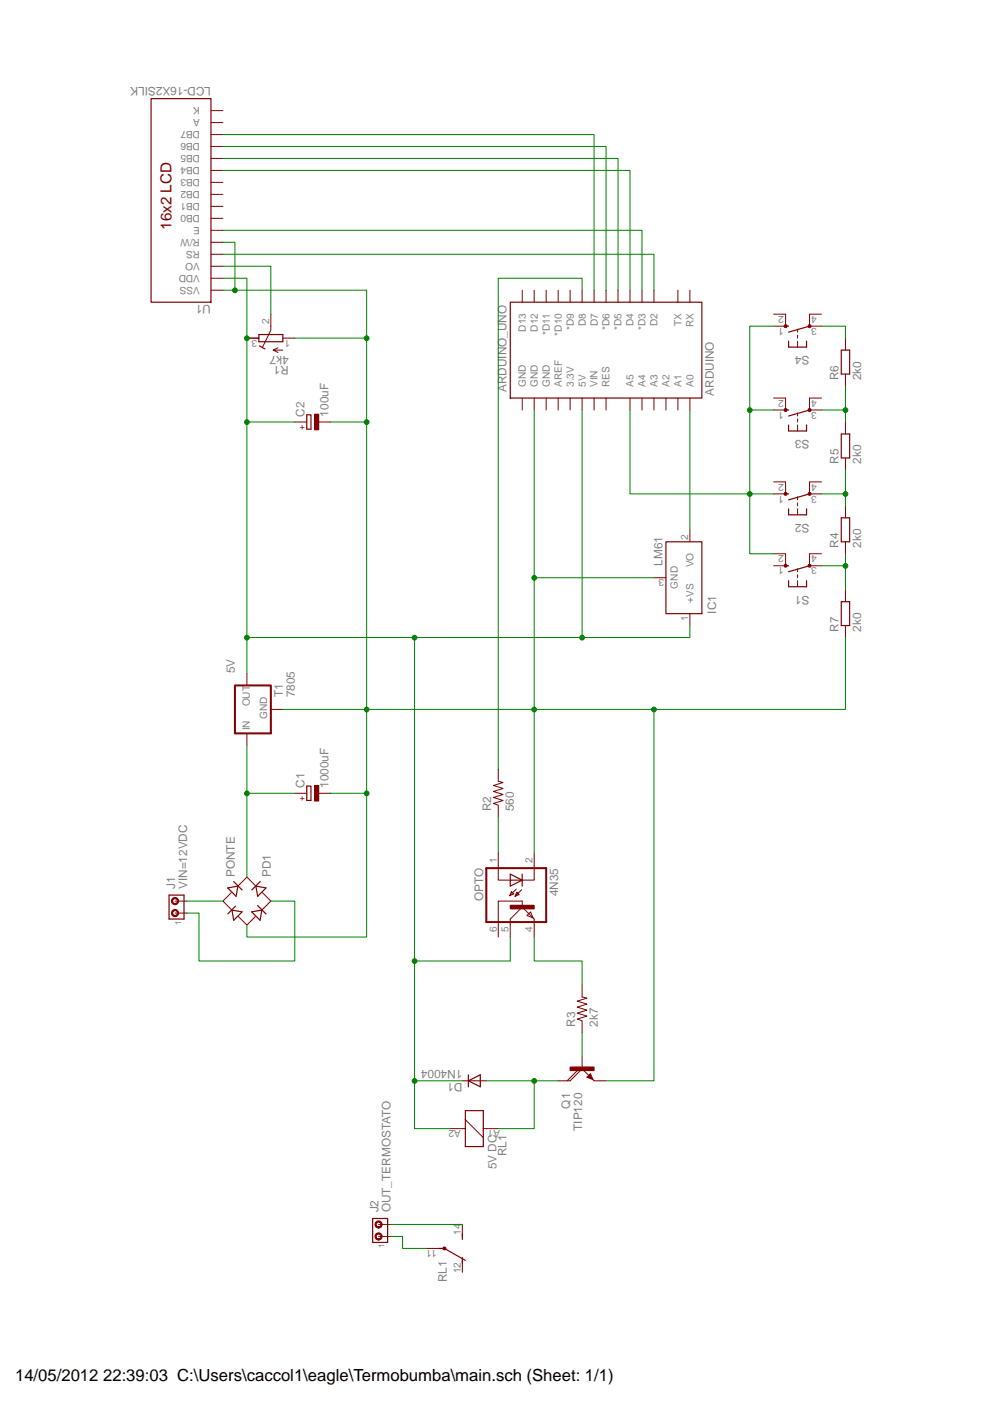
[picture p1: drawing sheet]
<svg xmlns="http://www.w3.org/2000/svg" width="210mm" height="297mm" viewBox="0 0 210 297" stroke-linecap="round" stroke-linejoin="round" font-family="sans-serif">
<path d="M32 20.9h12.7v43.2h-12.7zM108.2 186.6v-1.3l2.6 1.3-2.6 1.3v-1.3h2.6M110.8 185.3v2.6" fill="none" stroke="#800000" stroke-width=".25"/>
<g fill="none" stroke="#800000" stroke-width=".21">
<path d="M44.7 26h2.6M44.7 38.7h2.6M44.7 36.1h2.6M44.7 33.6h2.6M44.7 31.1h2.6M44.7 28.5h2.6M44.7 23.5h2.6M44.7 46.3h2.6M44.7 43.8h2.6M44.7 41.2h2.6M44.7 48.8h2.6M44.7 51.4h2.6"/>
<path d="M44.7 53.9h2.6M44.7 59h2.6M44.7 56.5h2.6M44.7 61.5h2.6M105.7 180.9v5.7h2.5M108.2 196.1v2.6M108.5 189l.5 .5-.9 .4zM109.5 188.5l-1.4 1.4M110.6 188.6l-1.4 1.4 .4-.9 .5 .6-.9 .3M110.8 192.1v-1h-5.1v7.6M113.3 180.9v5.7h-2.5M113.3 196.1v2.6"/>
</g>
<path d="M103.1 184.1h12.7v11.4h-12.7z" fill="none" stroke="#800000" stroke-width=".42"/>
<path d="M108.2 191.9h5.1v.8h-5.1z" fill="#800000"/>
<path d="M52.4 142.8v2.5M52.4 155.5v2.5M57.4 150.4h2.6M62.5 168.2h2.6M67.6 168.2h2.5M49.1 189.3l-1.8 1.8 1.9 1.9M50.5 187.9l1.9-1.9 1.9 1.9M54.2 194.3l-1.8 1.8-1.8-1.8M55.6 189.3l1.8 1.8-1.9 1.9M108.2 191.9h5.1v.8h-5.1zM108.2 196.1v-1.2l2.6-2.6 2.3 2.3-.6-1.3-.7 .8 1.3 .5 .2 .3v1.2" fill="none" stroke="#800000" stroke-width=".21"/>
<path d="M65.1 166.7h.9v3h-.9zM48.3 188.3l2.2-.4-.4 2.1zM49.2 193l2.2 .3-1.8 1.8zM49.6 186.9l1.8 1.8M50 192.1l-1.7 1.7M53.4 193.3l2.1-.3-.3 2.1zM54.3 187.9l2.1 .4-1.7 1.7zM54.6 192l1.8 1.8M55.2 186.9l-1.8 1.8" fill="none" stroke="#800000" stroke-width=".25"/>
<path d="M49.8 145.3h7.6v10.2h-7.6z" fill="none" stroke="#800000" stroke-width=".42"/>
<path d="M66.7 166.5h.9v3.3h-.9z" fill="#800000"/>
<g fill="none" stroke="#800000" stroke-width=".21">
<path d="M54.9 71.7h-2.5M57.4 66.6v3.4l-1.7 3.6M59 73.7l-1 .5M60 74.2h-2l1 .5M60 71.7h2.5M110.8 61.5v2.6M113.3 61.5v2.6M115.8 61.5v2.6M118.4 61.5v2.6M120.9 61.5v2.6M123.5 61.5v2.6M126 61.5v2.6"/>
<path d="M128.5 61.5v2.6M131.1 61.5v2.6M133.6 61.5v2.6M136.2 61.5v2.6M138.7 61.5v2.6M143.8 61.5v2.6M146.3 61.5v2.6M62.5 89.5h2.6M67.6 89.5h2.5M110.8 84.4v2.5M113.3 84.4v2.5M115.8 84.4v2.5"/>
<path d="M118.4 84.4v2.5M120.9 84.4v2.5M123.5 84.4v2.5M126 84.4v2.5M128.5 84.4v2.5M133.6 84.4v2.5M136.2 84.4v2.5M138.7 84.4v2.5M141.2 84.4v2.5M143.8 84.4v2.5M146.3 84.4v2.5M66.7 166.5h.9v3.3h-.9z"/>
<path d="M105.7 163.1v2.6l1 .2-2 .6 2 .7-2 .6 2 .6-2 .7 2 .6-2 .6 1 .4v2.6M123.5 208.8v2.6l1 .2-2.1 .7 2.1 .6-2.1 .6 2.1 .7-2.1 .6 2.1 .6-2.1 .7 1.1 .4v2.5M98.1 229.2h5"/>
</g>
<path d="M54.9 70.9h5.1v1.6h-5.1zM55 73.3l1.2 .7M108.2 64.1h40.7v20.3h-40.7zM65.1 87.9h.9v3.1h-.9zM99.3 227.9v2.5M99.3 229.2l2.6-1.3v2.5z" fill="none" stroke="#800000" stroke-width=".25"/>
<path d="M66.7 87.8h.9v3.3h-.9z" fill="#800000"/>
<path d="M66.7 87.8h.9v3.3h-.9zM118.4 229.2h2.5M123.5 224.1v2.5M126 229.2h2.5" fill="none" stroke="#800000" stroke-width=".21"/>
<path d="M120.9 226.2h5.1v.8h-5.1z" fill="#800000"/>
<path d="M95.5 239.3h3.2M98.7 237.4l3.8 3.8M102.5 239.3h3.2M120.9 226.2h5.1v.8h-5.1zM122.8 226.6l-2.5 2.6M126 229.2l-.2-.3-1.3-.5 .7-.8 .6 1.3-2.3-2.3-2.6 2.6M98.1 259.6v2.5M90.4 264.7h2.6M98.1 267.2v2.6" fill="none" stroke="#800000" stroke-width=".21"/>
<path d="M98.7 235.5h3.8v7.6h-3.8zM125.2 227.9l-.5 .5 .8 .2-.3-.5-.2 .3M94.3 264.7l4.4 2.5M98.1 261.5v1.3M98.1 266.6v1.3" fill="none" stroke="#800000" stroke-width=".25"/>
<circle cx="94.3" cy="264.7" r=".33" fill="#800000"/>
<g fill="none" stroke="#800000" stroke-width=".21">
<path d="M37.1 193.6h2.6M37.1 191.1h2.6"/>
<circle cx="94.3" cy="264.7" r=".33"/>
</g>
<path d="M35.9 189.8h3.1v5.1h-3.1zM93 264.7h1.3" fill="none" stroke="#800000" stroke-width=".25"/>
<path d="M36.6 193a.76 .76 0 0 1 1.2 .3 .76 .76 0 0 1-.7 1.1v-.3a.49 .49 0 0 1-.5-.7 .49 .49 0 0 1 .8-.2 .49 .49 0 0 1-.1 .9h-.2v.3a.77 .77 0 0 1-.7-.6 .77 .77 0 0 1 .2-.8z" fill-rule="evenodd" fill="#800000"/>
<path d="M36.6 193a.76 .76 0 0 1 1.2 .3 .76 .76 0 0 1-.7 1.1v-.3a.49 .49 0 0 1-.5-.7 .49 .49 0 0 1 .8-.2 .49 .49 0 0 1-.1 .9h-.2v.3a.77 .77 0 0 1-.7-.6 .77 .77 0 0 1 .2-.8z" fill="none" stroke="#800000" stroke-width=".21"/>
<path d="M36.6 190.5a.76 .76 0 0 1 1.2 .3 .76 .76 0 0 1-.7 1v-.2a.49 .49 0 0 1-.5-.7 .49 .49 0 0 1 .8-.2 .49 .49 0 0 1-.1 .8l-.2 .1v.2a.77 .77 0 0 1-.7-.5 .77 .77 0 0 1 .2-.8z" fill-rule="evenodd" fill="#800000"/>
<path d="M36.6 190.5a.76 .76 0 0 1 1.2 .3 .76 .76 0 0 1-.7 1v-.2a.49 .49 0 0 1-.5-.7 .49 .49 0 0 1 .8-.2 .49 .49 0 0 1-.1 .8l-.2 .1v.2a.77 .77 0 0 1-.7-.5 .77 .77 0 0 1 .2-.8zM80.3 259.6h2.5M80.3 262.1h2.5" fill="none" stroke="#800000" stroke-width=".21"/>
<path d="M79 258.3h3.2v5.1h-3.2z" fill="none" stroke="#800000" stroke-width=".25"/>
<path d="M79.7 261.6a.76 .76 0 0 1 1.3 .2 .76 .76 0 0 1-.7 1.1v-.2a.51 .51 0 0 1-.4-.8 .51 .51 0 0 1 .8-.1 .51 .51 0 0 1-.2 .8l-.2 .1v.2a.76 .76 0 0 1-.7-.4 .76 .76 0 0 1 .1-.9z" fill-rule="evenodd" fill="#800000"/>
<path d="M79.7 261.6a.76 .76 0 0 1 1.3 .2 .76 .76 0 0 1-.7 1.1v-.2a.51 .51 0 0 1-.4-.8 .51 .51 0 0 1 .8-.1 .51 .51 0 0 1-.2 .8l-.2 .1v.2a.76 .76 0 0 1-.7-.4 .76 .76 0 0 1 .1-.9z" fill="none" stroke="#800000" stroke-width=".21"/>
<path d="M79.7 259.1a.76 .76 0 0 1 1.3 .2 .76 .76 0 0 1-.7 1.1v-.3a.51 .51 0 0 1-.4-.7 .51 .51 0 0 1 .8-.1 .51 .51 0 0 1-.2 .8h-.2v.3a.76 .76 0 0 1-.7-.5 .76 .76 0 0 1 .1-.8z" fill-rule="evenodd" fill="#800000"/>
<path d="M146.3 112.3v2.6M164.1 117.4h2.5v2.6h-2.5M174.2 117.4h-2.5v2.6h2.5M138.7 122.5h2.5M146.3 130.1v2.5M169.2 120.6v.6M169.2 121.9v.6M169.2 123.1v1.3M79.7 259.1a.76 .76 0 0 1 1.3 .2 .76 .76 0 0 1-.7 1.1v-.3a.51 .51 0 0 1-.4-.7 .51 .51 0 0 1 .8-.1 .51 .51 0 0 1-.2 .8h-.2v.3a.76 .76 0 0 1-.7-.5 .76 .76 0 0 1 .1-.8z" fill="none" stroke="#800000" stroke-width=".21"/>
<path d="M141.2 114.9h7.7v15.2h-7.7zM166.6 120h.7M167.3 123.1v1.3h3.8v-1.3" fill="none" stroke="#800000" stroke-width=".25"/>
<circle cx="171.7" cy="119.9" r=".32" fill="#800000"/>
<circle cx="171.7" cy="119.9" r=".32" fill="none" stroke="#800000" stroke-width=".21"/>
<circle cx="166.6" cy="119.9" r=".32" fill="#800000"/>
<g fill="none" stroke="#800000" stroke-width=".21">
<path d="M164.1 102.2h2.5v2.5h-2.5M169.2 105.3v.7M169.2 106.6v.7M169.2 107.9v1.3M174.2 102.2h-2.5v2.5h2.5"/>
<circle cx="166.6" cy="119.9" r=".32"/>
</g>
<path d="M166.6 104.7h.7M167.3 107.9v1.3h3.8v-1.3M171.7 120l-4.4 1.2" fill="none" stroke="#800000" stroke-width=".25"/>
<circle cx="171.7" cy="104.7" r=".32" fill="#800000"/>
<circle cx="171.7" cy="104.7" r=".32" fill="none" stroke="#800000" stroke-width=".21"/>
<circle cx="166.6" cy="104.7" r=".32" fill="#800000"/>
<g fill="none" stroke="#800000" stroke-width=".21">
<path d="M164.1 84.4h2.5v2.5h-2.5M169.2 87.6v.6M169.2 88.8v.7M169.2 90.1v1.3M174.2 84.4h-2.5v2.5h2.5"/>
<circle cx="166.6" cy="104.7" r=".32"/>
</g>
<path d="M166.6 86.9h.7M167.3 90.1v1.3h3.8v-1.3M171.7 104.7l-4.4 1.3" fill="none" stroke="#800000" stroke-width=".25"/>
<circle cx="171.7" cy="86.9" r=".33" fill="#800000"/>
<circle cx="171.7" cy="86.9" r=".33" fill="none" stroke="#800000" stroke-width=".21"/>
<circle cx="166.6" cy="86.9" r=".33" fill="#800000"/>
<g fill="none" stroke="#800000" stroke-width=".21">
<path d="M164.1 66.6h2.5v2.6h-2.5M169.2 69.8v.6M169.2 71.1v.6M169.2 72.3v1.3M174.2 66.6h-2.5v2.6h2.5"/>
<circle cx="166.6" cy="86.9" r=".33"/>
</g>
<path d="M166.6 69.2h.7M167.3 72.3v1.3h3.8v-1.3M171.7 86.9l-4.4 1.3" fill="none" stroke="#800000" stroke-width=".25"/>
<circle cx="171.7" cy="69.2" r=".33" fill="#800000"/>
<circle cx="171.7" cy="69.2" r=".33" fill="none" stroke="#800000" stroke-width=".21"/>
<circle cx="166.6" cy="69.2" r=".33" fill="#800000"/>
<g fill="none" stroke="#800000" stroke-width=".21">
<path d="M179.3 71.7v2.5M179.3 79.3v2.6M179.3 89.5v2.5M179.3 97.1v2.5M179.3 107.3v2.5M179.3 114.9v2.5M179.3 125v2.6M179.3 132.6v2.6"/>
<circle cx="166.6" cy="69.2" r=".33"/>
</g>
<path d="M171.7 69.2l-4.4 1.2M178.4 74.2h1.8v5.1h-1.8zM178.4 92h1.8v5.1h-1.8zM178.4 109.8h1.8v5.1h-1.8zM178.4 127.6h1.8v5h-1.8z" fill="none" stroke="#800000" stroke-width=".25"/>
<path d="M52.4 158v28M52.4 168.2h10.1" fill="none" stroke="#008000" stroke-width=".21"/>
<circle cx="52.4" cy="168.2" r=".51" fill="#008000"/>
<g fill="none" stroke="#008000" stroke-width=".21">
<path d="M47.3 51.4h2.5v10.1h-2.5"/>
<circle cx="52.4" cy="168.2" r=".51"/>
</g>
<circle cx="49.8" cy="61.6" r=".51" fill="#008000"/>
<g fill="none" stroke="#008000" stroke-width=".21">
<path d="M49.8 61.5h28v10.2h-15.3"/>
<circle cx="49.8" cy="61.6" r=".51"/>
</g>
<circle cx="77.8" cy="71.7" r=".51" fill="#008000"/>
<g fill="none" stroke="#008000" stroke-width=".21">
<path d="M77.8 71.7v17.8h-7.7"/>
<circle cx="77.8" cy="71.7" r=".51"/>
</g>
<circle cx="77.8" cy="89.5" r=".51" fill="#008000"/>
<g fill="none" stroke="#008000" stroke-width=".21">
<path d="M60 150.4h17.8M70.1 168.2h7.7"/>
<circle cx="77.8" cy="89.5" r=".51"/>
</g>
<circle cx="77.8" cy="168.2" r=".51" fill="#008000"/>
<g fill="none" stroke="#008000" stroke-width=".21">
<path d="M77.8 89.5v78.7"/>
<circle cx="77.8" cy="168.2" r=".51"/>
</g>
<circle cx="77.8" cy="150.4" r=".51" fill="#008000"/>
<g fill="none" stroke="#008000" stroke-width=".21">
<path d="M77.8 150.4h60.9v78.8h-10.2"/>
<circle cx="77.8" cy="150.4" r=".51"/>
</g>
<circle cx="113.3" cy="150.4" r=".51" fill="#008000"/>
<g fill="none" stroke="#008000" stroke-width=".21">
<path d="M113.3 86.9v94M179.3 135.2v15.2h-40.6M77.8 168.2v30.5h-25.4v-2.6"/>
<circle cx="113.3" cy="150.4" r=".51"/>
</g>
<circle cx="138.7" cy="150.4" r=".51" fill="#008000"/>
<g fill="none" stroke="#008000" stroke-width=".21">
<path d="M113.3 122.5h25.4"/>
<circle cx="138.7" cy="150.4" r=".51"/>
</g>
<circle cx="113.3" cy="122.5" r=".51" fill="#008000"/>
<g fill="none" stroke="#008000" stroke-width=".21">
<path d="M47.3 59h5.1v12.7"/>
<circle cx="113.3" cy="122.5" r=".51"/>
</g>
<circle cx="52.4" cy="71.7" r=".51" fill="#008000"/>
<g fill="none" stroke="#008000" stroke-width=".21">
<path d="M52.4 71.7v17.8h10.1"/>
<circle cx="52.4" cy="71.7" r=".51"/>
</g>
<circle cx="52.4" cy="89.5" r=".51" fill="#008000"/>
<g fill="none" stroke="#008000" stroke-width=".21">
<path d="M52.4 89.5v53.3"/>
<circle cx="52.4" cy="89.5" r=".51"/>
</g>
<circle cx="52.4" cy="135.2" r=".51" fill="#008000"/>
<g fill="none" stroke="#008000" stroke-width=".21">
<path d="M52.4 135.2h35.5v68.6M98.1 229.2h-10.2v10.1h7.6"/>
<circle cx="52.4" cy="135.2" r=".51"/>
</g>
<circle cx="87.9" cy="229.2" r=".51" fill="#008000"/>
<g fill="none" stroke="#008000" stroke-width=".21">
<path d="M87.9 203.8v25.4"/>
<circle cx="87.9" cy="229.2" r=".51"/>
</g>
<circle cx="87.9" cy="203.8" r=".51" fill="#008000"/>
<g fill="none" stroke="#008000" stroke-width=".21">
<path d="M123.5 86.9v48.3h-35.6M108.2 198.7v5.1h-20.3"/>
<circle cx="87.9" cy="203.8" r=".51"/>
</g>
<circle cx="87.9" cy="135.2" r=".51" fill="#008000"/>
<g fill="none" stroke="#008000" stroke-width=".21">
<path d="M146.3 132.6v2.6h-22.8"/>
<circle cx="87.9" cy="135.2" r=".51"/>
</g>
<circle cx="123.5" cy="135.2" r=".51" fill="#008000"/>
<g fill="none" stroke="#008000" stroke-width=".21">
<path d="M47.3 56.5h10.1v10.1M105.7 173.3v7.6M123.5 219v5.1M103.1 229.2h15.3M113.3 229.2v10.1h-7.6"/>
<circle cx="123.5" cy="135.2" r=".51"/>
</g>
<circle cx="113.3" cy="229.2" r=".51" fill="#008000"/>
<g fill="none" stroke="#008000" stroke-width=".21">
<path d="M47.3 28.5h78.7v33M47.3 31.1h81.2v30.4M47.3 36.1h86.3v25.4M47.3 33.6h83.8v27.9M47.3 53.9h91.4v7.6M47.3 48.8h88.9v12.7M123.5 61.5v-2.5h-17.8v104.1M146.3 86.9v25.4M174.2 120h5.1M179.3 117.4v7.6M39.7 191.1h7.6M57.4 191.1h5.1v12.7h-20.3v-10.2h-2.5"/>
<path d="M113.3 198.7v5.1h10.2v5M82.8 259.6h15.3M82.8 262.1h2.6v2.6h5"/>
<circle cx="113.3" cy="229.2" r=".51"/>
</g>
<circle cx="179.3" cy="120" r=".51" fill="#008000"/>
<g fill="none" stroke="#008000" stroke-width=".21">
<path d="M179.3 99.6v7.7M174.2 104.7h5.1"/>
<circle cx="179.3" cy="120" r=".51"/>
</g>
<circle cx="179.3" cy="104.7" r=".51" fill="#008000"/>
<g fill="none" stroke="#008000" stroke-width=".21">
<path d="M174.2 86.9h5.1M179.3 81.9v7.6"/>
<circle cx="179.3" cy="104.7" r=".51"/>
</g>
<circle cx="179.3" cy="87" r=".51" fill="#008000"/>
<g fill="none" stroke="#008000" stroke-width=".21">
<path d="M164.1 69.2h-5.1v48.2h5.1M174.2 69.2h5.1v2.5M159 104.7h5.1"/>
<circle cx="179.3" cy="87" r=".51"/>
</g>
<circle cx="159" cy="104.7" r=".51" fill="#008000"/>
<g fill="none" stroke="#008000" stroke-width=".21">
<path d="M159 86.9h5.1"/>
<circle cx="159" cy="104.7" r=".51"/>
</g>
<circle cx="159" cy="87" r=".51" fill="#008000"/>
<g fill="none" stroke="#008000" stroke-width=".21">
<path d="M133.6 86.9v17.8h25.4"/>
<circle cx="159" cy="87" r=".51"/>
</g>
<text font-size="3.5" x="3.2" y="292.8">14/05/2012 22:39:03 C:\Users\caccol1\eagle\Termobumba\main.sch (Sheet: 1/1)</text>
<text font-size="3.2" fill="#800000" x="36.4" y="48.7" transform="rotate(-90 36.4 48.7)">16x2 LCD</text>
<g font-size="2.5" fill="#808080">
<text x="44.7" y="18.4" transform="rotate(-180 44.7 18.4)">LCD-16X2SILK</text>
<text x="44.7" y="64.6" transform="rotate(-180 44.7 64.6)">U1</text>
<text x="61.3" y="75.5" transform="rotate(-180 61.3 75.5)">4k7</text>
<text x="61.3" y="77.7" transform="rotate(-180 61.3 77.7)">R1</text>
<text x="171.7" y="75.5" transform="rotate(-180 171.7 75.5)">S4</text>
<text x="107.5" y="83.1" transform="rotate(-90 107.5 83.1)">ARDUINO_UNO</text>
<text x="151.4" y="83.9" transform="rotate(-90 151.4 83.9)">ARDUINO</text>
<text x="177.8" y="80.6" transform="rotate(-90 177.8 80.6)">R6</text>
<text x="182.6" y="80.6" transform="rotate(-90 182.6 80.6)">2k0</text>
<text x="64.6" y="88.3" transform="rotate(-90 64.6 88.3)">C2</text>
<text x="69.7" y="88.3" transform="rotate(-90 69.7 88.3)">100uF</text>
<text x="171.7" y="93.3" transform="rotate(-180 171.7 93.3)">S3</text>
<text x="177.8" y="98.4" transform="rotate(-90 177.8 98.4)">R5</text>
<text x="182.6" y="98.4" transform="rotate(-90 182.6 98.4)">2k0</text>
<text x="171.7" y="111.1" transform="rotate(-180 171.7 111.1)">S2</text>
<text x="140.5" y="120" transform="rotate(-90 140.5 120)">LM61</text>
<text x="177.8" y="116.1" transform="rotate(-90 177.8 116.1)">R4</text>
<text x="182.6" y="116.1" transform="rotate(-90 182.6 116.1)">2k0</text>
<text x="151.9" y="130.1" transform="rotate(-90 151.9 130.1)">IC1</text>
<text x="171.7" y="126.3" transform="rotate(-180 171.7 126.3)">S1</text>
<text x="177.8" y="133.9" transform="rotate(-90 177.8 133.9)">R7</text>
<text x="182.6" y="133.9" transform="rotate(-90 182.6 133.9)">2k0</text>
<text x="49.8" y="142.8" transform="rotate(-90 49.8 142.8)">5V</text>
<text x="60" y="147.9" transform="rotate(-90 60 147.9)">T1</text>
<text x="62.5" y="147.9" transform="rotate(-90 62.5 147.9)">7805</text>
<text x="64.6" y="167" transform="rotate(-90 64.6 167)">C1</text>
<text x="69.7" y="167" transform="rotate(-90 69.7 167)">1000uF</text>
<text x="104.2" y="172" transform="rotate(-90 104.2 172)">R2</text>
<text x="109" y="172" transform="rotate(-90 109 172)">560</text>
<text x="49.8" y="186" transform="rotate(-90 49.8 186)">PONTE</text>
<text x="57.4" y="186" transform="rotate(-90 57.4 186)">PD1</text>
<text x="37.1" y="188.5" transform="rotate(-90 37.1 188.5)">J1</text>
<text x="39.7" y="188.5" transform="rotate(-90 39.7 188.5)">VIN=12VDC</text>
<text x="102.5" y="191.1" transform="rotate(-90 102.5 191.1)">OPTO</text>
<text x="118.4" y="190.1" transform="rotate(-90 118.4 190.1)">4N35</text>
<text x="122" y="217.7" transform="rotate(-90 122 217.7)">R3</text>
<text x="126.8" y="217.7" transform="rotate(-90 126.8 217.7)">2k7</text>
<text x="98.1" y="226.8" transform="rotate(-180 98.1 226.8)">1N4004</text>
<text x="98.1" y="229.6" transform="rotate(-180 98.1 229.6)">D1</text>
<text x="120.9" y="235" transform="rotate(-90 120.9 235)">Q1</text>
<text x="123.5" y="239.8" transform="rotate(-90 123.5 239.8)">TIP120</text>
<text x="107.5" y="245.2" transform="rotate(-90 107.5 245.2)">RL1</text>
<text x="105.3" y="247.9" transform="rotate(-90 105.3 247.9)">5V DC</text>
<text x="80.3" y="257.1" transform="rotate(-90 80.3 257.1)">J2</text>
<text x="82.8" y="257.1" transform="rotate(-90 82.8 257.1)">OUT_TERMOSTATO</text>
<text x="94.8" y="271.8" transform="rotate(-90 94.8 271.8)">RL1</text>
</g>
<g font-size="2.1" fill="#808080">
<text x="42.4" y="22.7" transform="rotate(-180 42.4 22.7)">K</text>
<text x="42.4" y="25.2" transform="rotate(-180 42.4 25.2)">A</text>
<text x="42.4" y="27.8" transform="rotate(-180 42.4 27.8)">DB7</text>
<text x="42.4" y="35.4" transform="rotate(-180 42.4 35.4)">DB4</text>
<text x="42.4" y="32.8" transform="rotate(-180 42.4 32.8)">DB5</text>
<text x="42.4" y="30.3" transform="rotate(-180 42.4 30.3)">DB6</text>
<text x="42.4" y="40.4" transform="rotate(-180 42.4 40.4)">DB2</text>
<text x="42.4" y="37.9" transform="rotate(-180 42.4 37.9)">DB3</text>
<text x="42.4" y="45.5" transform="rotate(-180 42.4 45.5)">DB0</text>
<text x="42.4" y="43" transform="rotate(-180 42.4 43)">DB1</text>
<text x="42.4" y="48.1" transform="rotate(-180 42.4 48.1)">E</text>
<text x="42.4" y="50.6" transform="rotate(-180 42.4 50.6)">R/W</text>
<text x="42.4" y="53.1" transform="rotate(-180 42.4 53.1)">RS</text>
<text x="42.4" y="58.2" transform="rotate(-180 42.4 58.2)">VDD</text>
<text x="42.4" y="55.7" transform="rotate(-180 42.4 55.7)">VO</text>
<text x="42.4" y="60.8" transform="rotate(-180 42.4 60.8)">VSS</text>
<text x="57.1" y="68.8" transform="rotate(-90 57.1 68.8)">2</text>
<text x="111.5" y="70.3" transform="rotate(-90 111.5 70.3)">D13</text>
<text x="114.1" y="70.3" transform="rotate(-90 114.1 70.3)">D12</text>
<text x="116.6" y="71" transform="rotate(-90 116.6 71)">*D11</text>
<text x="119.1" y="71.2" transform="rotate(-90 119.1 71.2)">*D10</text>
<text x="121.7" y="70" transform="rotate(-90 121.7 70)">*D9</text>
<text x="124.2" y="69.2" transform="rotate(-90 124.2 69.2)">D8</text>
<text x="126.8" y="69.2" transform="rotate(-90 126.8 69.2)">D7</text>
<text x="129.3" y="70" transform="rotate(-90 129.3 70)">*D6</text>
<text x="131.8" y="70" transform="rotate(-90 131.8 70)">*D5</text>
<text x="134.4" y="69.2" transform="rotate(-90 134.4 69.2)">D4</text>
<text x="136.9" y="70" transform="rotate(-90 136.9 70)">*D3</text>
<text x="139.5" y="69.2" transform="rotate(-90 139.5 69.2)">D2</text>
<text x="144.5" y="69.1" transform="rotate(-90 144.5 69.1)">TX</text>
<text x="147.1" y="69.4" transform="rotate(-90 147.1 69.4)">RX</text>
<text x="166.3" y="67" transform="rotate(-180 166.3 67)">2</text>
<text x="166.3" y="69.5" transform="rotate(-180 166.3 69.5)">1</text>
<text x="173.2" y="69.5" transform="rotate(-180 173.2 69.5)">3</text>
<text x="173.2" y="67" transform="rotate(-180 173.2 67)">4</text>
<text x="54.5" y="72.1" transform="rotate(-180 54.5 72.1)">3</text>
<text x="61.5" y="72.1" transform="rotate(-180 61.5 72.1)">1</text>
<text x="111.5" y="82.1" transform="rotate(-90 111.5 82.1)">GND</text>
<text x="114.1" y="82.1" transform="rotate(-90 114.1 82.1)">GND</text>
<text x="116.6" y="82.1" transform="rotate(-90 116.6 82.1)">GND</text>
<text x="119.1" y="82.1" transform="rotate(-90 119.1 82.1)">AREF</text>
<text x="121.7" y="82.1" transform="rotate(-90 121.7 82.1)">3.3V</text>
<text x="124.2" y="82.1" transform="rotate(-90 124.2 82.1)">5V</text>
<text x="126.8" y="82.1" transform="rotate(-90 126.8 82.1)">VIN</text>
<text x="129.3" y="82.1" transform="rotate(-90 129.3 82.1)">RES</text>
<text x="134.4" y="82.1" transform="rotate(-90 134.4 82.1)">A5</text>
<text x="136.9" y="82.1" transform="rotate(-90 136.9 82.1)">A4</text>
<text x="139.5" y="82.1" transform="rotate(-90 139.5 82.1)">A3</text>
<text x="142" y="82.1" transform="rotate(-90 142 82.1)">A2</text>
<text x="144.5" y="82.1" transform="rotate(-90 144.5 82.1)">A1</text>
<text x="147.1" y="82.1" transform="rotate(-90 147.1 82.1)">A0</text>
<text x="166.3" y="84.8" transform="rotate(-180 166.3 84.8)">2</text>
<text x="166.3" y="87.3" transform="rotate(-180 166.3 87.3)">1</text>
<text x="173.2" y="87.3" transform="rotate(-180 173.2 87.3)">3</text>
<text x="173.2" y="84.8" transform="rotate(-180 173.2 84.8)">4</text>
<text x="166.3" y="102.5" transform="rotate(-180 166.3 102.5)">2</text>
<text x="166.3" y="105.1" transform="rotate(-180 166.3 105.1)">1</text>
<text x="173.2" y="105.1" transform="rotate(-180 173.2 105.1)">3</text>
<text x="173.2" y="102.5" transform="rotate(-180 173.2 102.5)">4</text>
<text x="146" y="114.5" transform="rotate(-90 146 114.5)">2</text>
<text x="166.3" y="117.8" transform="rotate(-180 166.3 117.8)">2</text>
<text x="173.2" y="117.8" transform="rotate(-180 173.2 117.8)">4</text>
<text x="140.9" y="122.8" transform="rotate(-180 140.9 122.8)">3</text>
<text x="143.8" y="124.8" transform="rotate(-90 143.8 124.8)">GND</text>
<text x="147.1" y="120.3" transform="rotate(-90 147.1 120.3)">VO</text>
<text x="166.3" y="120.3" transform="rotate(-180 166.3 120.3)">1</text>
<text x="173.2" y="120.3" transform="rotate(-180 173.2 120.3)">3</text>
<text x="146" y="131.6" transform="rotate(-90 146 131.6)">1</text>
<text x="147.1" y="127.8" transform="rotate(-90 147.1 127.8)">+VS</text>
<text x="53" y="149.8" transform="rotate(-90 53 149.8)">OUT</text>
<text x="53" y="154.9" transform="rotate(-90 53 154.9)">IN</text>
<text x="56.7" y="152.4" transform="rotate(-90 56.7 152.4)">GND</text>
<text x="105.3" y="183.1" transform="rotate(-90 105.3 183.1)">1</text>
<text x="112.9" y="183.1" transform="rotate(-90 112.9 183.1)">2</text>
<text x="105.3" y="197.7" transform="rotate(-90 105.3 197.7)">6</text>
<text x="107.9" y="197.7" transform="rotate(-90 107.9 197.7)">5</text>
<text x="112.9" y="197.7" transform="rotate(-90 112.9 197.7)">4</text>
<text x="97.7" y="239.6" transform="rotate(-180 97.7 239.6)">A2</text>
<text x="106.1" y="239.6" transform="rotate(-180 106.1 239.6)">A1</text>
<text x="97.7" y="261.8" transform="rotate(-90 97.7 261.8)">14</text>
<text x="92.6" y="265" transform="rotate(-180 92.6 265)">11</text>
<text x="97.7" y="270" transform="rotate(-90 97.7 270)">12</text>
</g>
<g font-size="1.8" fill="#800000">
<text x="64.7" y="90.1" transform="rotate(-180 64.7 90.1)">+</text>
<text x="64.7" y="168.8" transform="rotate(-180 64.7 168.8)">+</text>
</g>
<g font-size="1.8" fill="#808080">
<text x="38.4" y="196.1" transform="rotate(-90 38.4 196.1)">1</text>
<text x="81.6" y="264.7" transform="rotate(-90 81.6 264.7)">1</text>
</g>
</svg>
